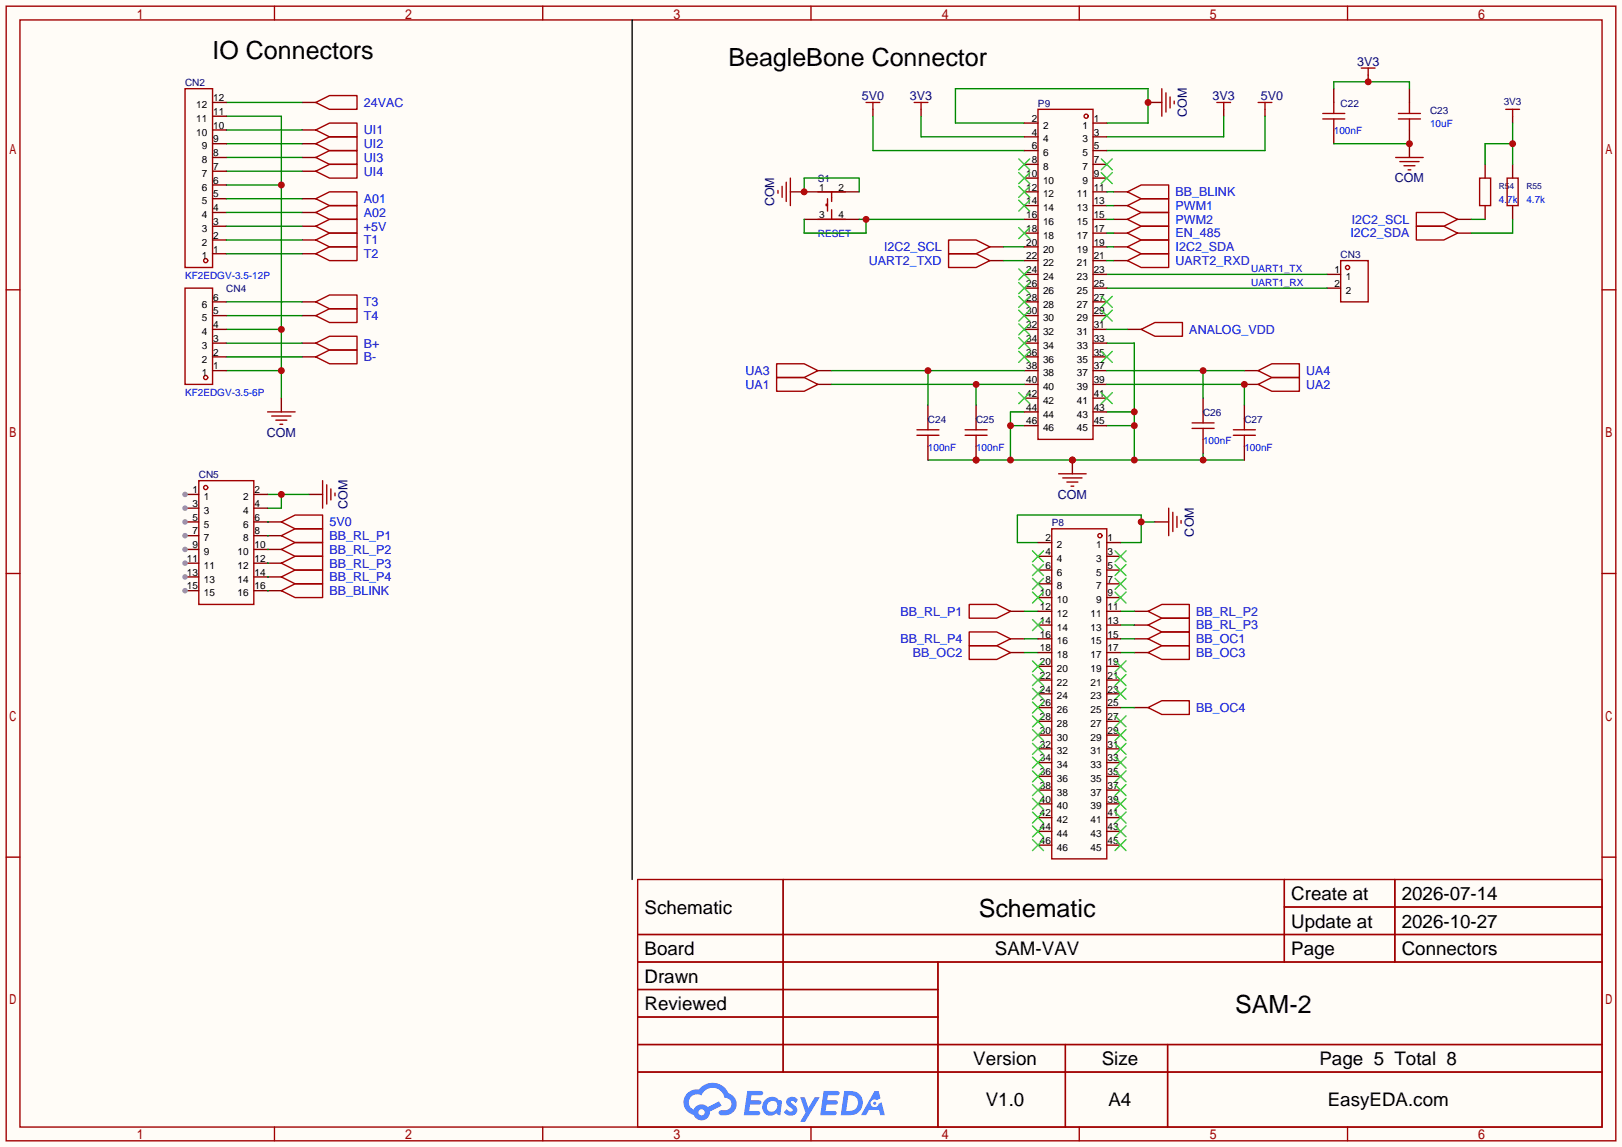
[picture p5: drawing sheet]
<svg xmlns="http://www.w3.org/2000/svg" width="299mm" height="212mm" viewBox="0 0 299 212" stroke-linecap="round" stroke-linejoin="round" font-family="sans-serif">
<path d="M0 0h299.5v211.8h-299.5z" fill="#fffcf7"/>
<g fill="none" stroke="#a10000" stroke-width=".25">
<path d="M1.1 1.1h297.2v209.6h-297.2zM3.7 3.7h292.1v204.5h-292.1zM50.7 1.1v2.6M100.2 1.1v2.6M149.7 1.1v2.6M199.3 1.1v2.6M248.8 1.1v2.6M1.1 53.5h2.6M295.8 53.5h2.5M1.1 105.9h2.6M295.8 105.9h2.5M1.1 158.3h2.6"/>
<path d="M295.8 158.3h2.5M117.7 162.4h178.1v45.8h-178.1zM117.7 172.6h178.1M117.7 177.7h178.1M144.6 162.4v35.6M173.2 177.7v30.5M237.1 162.4v15.3M237.1 167.5h58.7M257.5 162.4v15.3M117.7 182.8h55.5M117.7 192.9h178.1M117.7 187.8h55.5"/>
<path d="M117.7 198h178.1M196.7 192.9v15.3M215.6 192.9v15.3M50.7 208.2v2.5M100.2 208.2v2.5M149.7 208.2v2.5M199.3 208.2v2.5M248.8 208.2v2.5"/>
</g>
<g fill="#5487ff">
<path d="M145.5 202.8a1.3 1.3 0 0 1 1.8 .3l-.4 .6a.54 .54 0 0 0-.9-.2l.1 .2a1.58 1.58 0 0 1 1.1 1.6 1.43 1.43 0 0 1-2.5 .1l.5-.6a.64 .64 0 0 0 .5 .5 .64 .64 0 0 0 .7-.3l-.2-.2a1.6 1.6 0 0 1-1-1.6z"/>
<path d="M147.7 202.7h.9l.7 1.9 1.1-1.9h.9l-2.7 4.5h-.9l1-1.7z"/>
<path d="M138 201.5h1.6a1.31 1.31 0 0 1 1.2 .2 .4 .4 0 0 1-.3 .6h-1.8l-.1 .9h1.6a.4 .4 0 0 1 .4 .4 .4 .4 0 0 1-.4 .4h-1.7l-.2 1.2h.8a1.23 1.23 0 0 1 1.2 .2 .39 .39 0 0 1-.3 .6h-2.7z"/>
<path d="M152.1 201.5h1.6a1.32 1.32 0 0 1 1.3 .2 .39 .39 0 0 1-.4 .6h-1.7l-.2 .9h1.7a.4 .4 0 0 1 .3 .4 .4 .4 0 0 1-.4 .4h-1.7l-.2 1.2h.8a1.23 1.23 0 0 1 1.2 .2 .39 .39 0 0 1-.3 .6h-2.7z"/>
<path d="M161.5 201.5h.7l.4 1.3-.7 .4a.75 .75 0 0 0-1.1 .3 .75 .75 0 0 0 .5 1 .75 .75 0 0 0 .9-.6l.6-.3 .6 2.4h-.9l-.2-1h-1.9l-.5 1h-.9z"/>
<path d="M155.9 201.5l-.7 4.5h1.5a2.27 2.27 0 0 0 2.6-2.3 2.27 2.27 0 0 0-2.7-2.2zM156.6 202.3a1.5 1.5 0 0 1 1.8 1.5 1.5 1.5 0 0 1-1.9 1.4h-.3z"/>
<path d="M141.3 203.1a1.62 1.62 0 0 0-.4 2.1 1.62 1.62 0 0 0 2 .7l.4-.3 .3 .3 .5 .1 .3-2.5-.2-.3h-.4a1.58 1.58 0 0 0-2.5-.1zM141.9 203.6a.99 .99 0 0 1 1.6 .3 .99 .99 0 0 1-.9 1.4 .94 .94 0 0 1-1-.5 .94 .94 0 0 1 .3-1.2z"/>
<path d="M126.9 201.9a2.37 2.37 0 0 0 1.2 4 1.54 1.54 0 0 0 1.7 1 1.54 1.54 0 0 0 1.3-1.6l2.1-1.1-.5-.8-2 1.1a1.57 1.57 0 0 0-2.6 .4 1.5 1.5 0 0 1-.8-2.1 1.5 1.5 0 0 1 2.2-.5 2.23 2.23 0 0 1 2.3-1.4 2.23 2.23 0 0 1 2 1.8 1.16 1.16 0 0 1 1.2 1.1 1.16 1.16 0 0 1-1 1.3h-.7a.47 .47 0 0 0-.6 .3 .47 .47 0 0 0 .4 .6 2.23 2.23 0 0 0 2.3-.7 2.23 2.23 0 0 0 .4-2.3 2.16 2.16 0 0 0-1.3-1.1 3.2 3.2 0 0 0-5.4-.7l-1.2 .1zM129 205.4a.58 .58 0 0 1 1.1 0 .58 .58 0 0 1-1.1 0z"/>
<circle cx="161.5" cy="203.8" r=".28"/>
</g>
<path d="M210.7 96.4h2.5M191.6 100.2h-3.8v-5.1h22.9v5.1h-3.8" fill="none" stroke="#008700" stroke-width=".25"/>
<circle cx="210.7" cy="96.4" r=".63" fill="#c00"/>
<path d="M161.2 21.5v6.3h27.9M170.1 21.5v3.8h19M189.1 22.7h-12.7v-6.3h35.6v6.3h-7.7M225.9 21.5v3.8h-21.6M233.6 21.5v6.3h-29.3M186.6 78.6h2.5M189.1 76.1h-2.5v8.9M204.3 78.6h5.1M204.3 76.1h5.1M204.3 63.4h5.1v21.6M171.3 85h58.4M222.1 83.7v1.3" fill="none" stroke="#008700" stroke-width=".25"/>
<path d="M161.2 20.2v1.3M170.1 20.2v1.3M225.9 20.2v1.3M233.6 20.2v1.3M182.8 45.6h2.5M205.6 45.6h2.6" fill="none" stroke="#870000" stroke-width=".25"/>
<path d="M159.9 18.9h2.5M161.2 18.9v1.3M168.8 18.9h2.5M170.1 18.9v1.3M224.7 18.9h2.5M225.9 18.9v1.3M232.3 18.9h2.5M233.6 18.9v1.3M175.1 44.3h5.1l2.6 1.3-2.6 1.3h-5.1zM208.2 45.6l2.5-1.3h5.1v2.6h-5.1z" fill="none" stroke="#a10000" stroke-width=".25"/>
<g fill="#c00">
<circle cx="186.6" cy="85" r=".63"/>
<circle cx="186.6" cy="78.6" r=".63"/>
<circle cx="198" cy="85" r=".63"/>
<circle cx="209.4" cy="85" r=".63"/>
<circle cx="209.4" cy="78.6" r=".63"/>
<circle cx="209.4" cy="76.1" r=".63"/>
<circle cx="222.1" cy="85" r=".63"/>
<circle cx="180.2" cy="85" r=".63"/>
</g>
<path d="M246.3 16.4v2.5M252.6 13.8v1.3M260.2 16.4v2.5M246.3 24v2.5M260.2 24v2.5" fill="none" stroke="#870000" stroke-width=".25"/>
<path d="M246.3 18.9v2.1M251.3 12.6h2.6M252.6 12.6v1.2M260.2 18.9v2.1M244.2 22h4.1M244.2 21h4.1M246.3 22v2M258.2 22h4.1M258.2 21h4.1M260.2 22v2" fill="none" stroke="#a10000" stroke-width=".25"/>
<path d="M246.3 16.4v-1.3h13.9v1.3" fill="none" stroke="#008700" stroke-width=".25"/>
<circle cx="252.6" cy="15.1" r=".63" fill="#c00"/>
<path d="M41.8 21.5h10.1v52M41.8 34.2h10.1M246.3 26.5h13.9M41.8 60.8h10.1M41.8 68.5h10.1" fill="none" stroke="#008700" stroke-width=".25"/>
<path d="M55.8 18.9h2.5" fill="none" stroke="#870000" stroke-width=".25"/>
<path d="M58.3 18.9l2.5-1.2h5.1v2.5h-5.1z" fill="none" stroke="#a10000" stroke-width=".25"/>
<g fill="#c00">
<circle cx="51.9" cy="34.2" r=".63"/>
<circle cx="51.9" cy="60.8" r=".63"/>
<circle cx="51.9" cy="68.5" r=".63"/>
</g>
<path d="M41.8 18.9h14M41.8 31.6h14M41.8 29.1h14M41.8 26.5h14M41.8 24h14M148.5 40.5v2.6h11.4v-2.6M158.6 40.5h30.5" fill="none" stroke="#008700" stroke-width=".25"/>
<path d="M55.8 24h2.5M55.8 26.5h2.5M55.8 29.1h2.5M55.8 31.6h2.5M55.8 36.7h2.5M55.8 39.2h2.5M148.5 35.4h10.1M55.8 44.3h2.5M55.8 46.9h2.5M55.8 55.8h2.5M55.8 58.3h2.5M148.5 40.5h10.1" fill="none" stroke="#870000" stroke-width=".25"/>
<g fill="none" stroke="#a10000" stroke-width=".25">
<path d="M58.3 24l2.5-1.3h5.1v2.6h-5.1zM58.3 26.5l2.5-1.2h5.1v2.5h-5.1zM58.3 29.1l2.5-1.3h5.1v2.6h-5.1zM58.3 31.6l2.5-1.2h5.1v2.5h-5.1zM58.3 36.7l2.5-1.3h5.1v2.6h-5.1zM58.3 39.2l2.5-1.2h5.1v2.5h-5.1zM151 35.4h5.1M152.8 37.7h-.3v.3h.3M152.8 36.7v2.3M153.5 35.4v1.8M153.5 38.7v1.8M58.3 44.3l2.5-1.2h5.1v2.5h-5.1z"/>
<path d="M58.3 46.9l2.5-1.3h5.1v2.5h-5.1zM58.3 55.8l2.5-1.3h5.1v2.5h-5.1zM58.3 58.3l2.5-1.3h5.1v2.6h-5.1zM151 40.5h5.1"/>
</g>
<circle cx="159.9" cy="40.5" r=".63" fill="#c00"/>
<path d="M148.5 35.4v-2.5h10.1v2.5" fill="none" stroke="#008700" stroke-width=".25"/>
<path d="M145.9 35.4h2.6" fill="none" stroke="#870000" stroke-width=".25"/>
<circle cx="148.5" cy="35.4" r=".63" fill="#c00"/>
<g fill="none" stroke="#a10000" stroke-width=".25">
<path d="M143.6 35.2v.5M144.4 34.4v2M145.2 33.7v3.5M145.9 32.9v5.1M261.5 39.2h5.1l2.5 1.3-2.5 1.3h-5.1zM273.2 32.9h2v5.1h-2zM278 20.2h2.5M278.3 32.9h2v5.1h-2zM279.3 20.2v1.3M175.1 46.9h5.1l2.6 1.2-2.6 1.3h-5.1zM208.2 48.1l2.5-1.2h5.1v2.5h-5.1zM208.2 43.1l2.5-1.3h5.1v2.5h-5.1z"/>
<path d="M247.5 48.1h5.1v7.7h-5.1zM261.5 41.8h5.1l2.5 1.3-2.5 1.2h-5.1z"/>
<circle cx="248.8" cy="49.4" r=".38"/>
</g>
<path d="M274.2 30.4v2.5M274.2 38v2.5M279.3 21.5v1.2M279.3 30.4v2.5M279.3 38v2.5M182.8 48.1h2.5M205.6 48.1h2.6M205.6 43.1h2.6M245 50.7h2.5M245 53.2h2.5M269.1 43.1h2.6M269.1 40.5h2.6" fill="none" stroke="#870000" stroke-width=".25"/>
<path d="M279.3 22.7v7.7M279.3 26.5h-5.1v3.9M185.3 45.6h3.8M204.3 50.7h40.7M204.3 53.2h40.7M271.7 40.5h2.5M279.3 40.5v2.6h-7.6" fill="none" stroke="#008700" stroke-width=".25"/>
<path d="M116.7 3.7v158.7" fill="none" stroke="#000" stroke-width=".25"/>
<circle cx="279.3" cy="26.5" r=".63" fill="#c00"/>
<path d="M49.4 96.4h2.5M57 91.3h2.6" fill="none" stroke="#870000" stroke-width=".25"/>
<path d="M51.9 96.4l2.6-1.3h5.1v2.6h-5.1zM59.6 88.8v5.1M60.3 89.5v3.6M61.1 90.3v2M61.8 91.1v.5" fill="none" stroke="#a10000" stroke-width=".25"/>
<path d="M49.4 91.3h7.6M51.9 91.3v2.6h-2.5" fill="none" stroke="#008700" stroke-width=".25"/>
<circle cx="51.9" cy="91.3" r=".63" fill="#c00"/>
<g fill="none" stroke="#870000" stroke-width=".25">
<path d="M212 18.9h2.5M189.1 22.7h2.5M189.1 25.3h2.5M189.1 27.8h2.5M189.1 30.4h2.5M189.1 32.9h2.5M189.1 35.4h2.5M189.1 38h2.5M201.8 22.7h2.5M201.8 25.3h2.5M201.8 27.8h2.5M201.8 30.4h2.5"/>
<path d="M201.8 32.9h2.5M201.8 35.4h2.5M201.8 38h2.5M189.1 40.5h2.5M189.1 43.1h2.5M189.1 58.3h2.5M189.1 45.6h2.5M189.1 55.8h2.5M189.1 48.1h2.5M189.1 53.2h2.5M189.1 50.7h2.5M201.8 40.5h2.5"/>
<path d="M201.8 43.1h2.5M201.8 58.3h2.5M201.8 45.6h2.5M201.8 55.8h2.5M201.8 48.1h2.5M201.8 53.2h2.5M201.8 50.7h2.5M51.9 73.5v2.6M55.8 63.4h2.5M55.8 65.9h2.5M189.1 63.4h2.5M189.1 65.9h2.5"/>
<path d="M189.1 78.6h2.5M189.1 76.1h2.5M189.1 73.5h2.5M189.1 71h2.5M189.1 68.5h2.5M189.1 60.8h2.5M201.8 63.4h2.5M201.8 65.9h2.5M201.8 78.6h2.5M201.8 76.1h2.5M201.8 73.5h2.5M201.8 71h2.5"/>
<path d="M201.8 68.5h2.5M201.8 60.8h2.5M49.4 98.9h2.5M49.4 101.5h2.5M49.4 104h2.5M49.4 106.6h2.5M49.4 109.1h2.5M186.6 118h2.5M186.6 112.9h2.5M209.4 118h2.6M209.4 112.9h2.6M209.4 115.4h2.6"/>
<path d="M186.6 120.5h2.5M209.4 120.5h2.6M209.4 130.7h2.6"/>
</g>
<g fill="none" stroke="#a10000" stroke-width=".25">
<path d="M191.6 20.2h10.2v61h-10.2zM49.4 76.1h5.1M50.2 76.8h3.5M50.9 77.6h2.1M51.7 78.4h.5M58.3 63.4l2.5-1.3h5.1v2.5h-5.1zM58.3 65.9l2.5-1.3h5.1v2.6h-5.1zM51.9 98.9l2.6-1.2h5.1v2.5h-5.1zM51.9 101.5l2.6-1.3h5.1v2.5h-5.1zM51.9 104l2.6-1.3h5.1v2.6h-5.1zM51.9 106.6l2.6-1.3h5.1v2.5h-5.1zM51.9 109.1l2.6-1.3h5.1v2.6h-5.1z"/>
<path d="M178.9 119.3h5.1l2.6 1.2-2.6 1.3h-5.1zM178.9 111.6h5.1l2.6 1.3-2.6 1.3h-5.1zM178.9 116.7h5.1l2.6 1.3-2.6 1.3h-5.1zM212 118l2.5-1.3h5.1v2.6h-5.1zM212 112.9l2.5-1.3h5.1v2.6h-5.1zM212 115.4l2.5-1.2h5.1v2.5h-5.1zM212 120.5l2.5-1.2h5.1v2.5h-5.1zM212 130.7l2.5-1.3h5.1v2.6h-5.1z"/>
<circle cx="200.5" cy="21.5" r=".38"/>
</g>
<path d="M185.3 48.1h3.8M204.3 48.1h1.3M204.3 45.6h1.3M204.3 43.1h1.3M189.1 112.9h2.5M189.1 118h2.5M206.9 112.9h2.5M206.9 118h2.5M206.9 115.4h2.5M189.1 120.5h2.5M206.9 120.5h2.5M206.9 130.7h2.5" fill="none" stroke="#008700" stroke-width=".25"/>
<g fill="none" stroke="#3c3" stroke-width=".25">
<path d="M188.1 37l2 2M188.1 34.4l2 2M188.1 31.9l2 2M188.1 29.3l2 2.1M190.1 37l-2 2M190.1 34.4l-2 2M190.1 31.9l-2 2M190.1 29.3l-2 2.1M203.3 29.3l2.1 2.1M203.3 31.9l2.1 2M205.4 29.3l-2.1 2.1M205.4 31.9l-2.1 2"/>
<path d="M188.1 59.8l2 2M188.1 57.3l2 2M188.1 54.7l2 2.1M188.1 52.2l2 2M188.1 49.7l2 2M188.1 42l2 2.1M190.1 59.8l-2 2M190.1 57.3l-2 2M190.1 54.7l-2 2.1M190.1 52.2l-2 2M190.1 49.7l-2 2M190.1 42l-2 2.1"/>
<path d="M203.3 54.7l2.1 2.1M203.3 57.3l2.1 2M205.4 57.3l-2.1 2M205.4 54.7l-2.1 2.1M188.1 72.5l2 2M188.1 64.9l2 2M188.1 62.4l2 2M190.1 72.5l-2 2M190.1 64.9l-2 2M190.1 62.4l-2 2M203.3 64.9l2.1 2M203.3 72.5l2.1 2"/>
<path d="M205.4 64.9l-2.1 2M205.4 72.5l-2.1 2"/>
</g>
<circle cx="212" cy="18.9" r=".63" fill="#c00"/>
<path d="M214.5 16.4v5.1M215.3 17.1v3.6M216 17.9v2M216.8 18.7v.5" fill="none" stroke="#a10000" stroke-width=".25"/>
<path d="M260.2 26.5v2.6" fill="none" stroke="#870000" stroke-width=".25"/>
<circle cx="260.2" cy="26.5" r=".63" fill="#c00"/>
<path d="M257.7 29.1h5.1M258.4 29.8h3.6M259.2 30.6h2M260 31.4h.5" fill="none" stroke="#a10000" stroke-width=".25"/>
<path d="M198 85v2.5" fill="none" stroke="#870000" stroke-width=".25"/>
<circle cx="198" cy="85" r=".63" fill="#c00"/>
<g fill="none" stroke="#a10000" stroke-width=".25">
<path d="M143.4 69.7h5.1l2.5 1.3-2.5 1.3h-5.1zM143.4 67.2h5.1l2.5 1.3-2.5 1.2h-5.1zM210.7 60.8l2.5-1.2h5.1v2.5h-5.1zM232.3 68.5l2.5-1.3h5.1v2.5h-5.1zM232.3 71l2.5-1.3h5.1v2.6h-5.1zM195.5 87.5h5M196.2 88.3h3.6M197 89h2M197.7 89.8h.5M215.8 93.9v5M216.5 94.6v3.6M217.3 95.4v2"/>
<path d="M218.1 96.1v.5"/>
</g>
<path d="M151 71h2.5M151 68.5h2.5M208.2 60.8h2.5M229.7 71h2.6M229.7 68.5h2.6M180.2 82.4v2.6M213.2 96.4h2.6" fill="none" stroke="#870000" stroke-width=".25"/>
<path d="M204.3 60.8h3.9" fill="none" stroke="#008700" stroke-width=".25"/>
<circle cx="180.2" cy="85" r=".63" fill="#c00"/>
<path d="M171.3 74.8v2.5M180.2 74.8v2.5M222.1 73.5v2.6M229.7 74.8v2.5M171.3 82.4v2.6M222.1 81.2v2.5M229.7 82.4v2.6" fill="none" stroke="#870000" stroke-width=".25"/>
<g fill="none" stroke="#a10000" stroke-width=".25">
<path d="M169.3 79.4h4.1M171.3 77.3v2.1M178.2 79.4h4M180.2 77.3v2.1M220.1 79.1h4.1M220.1 78.1h4.1M222.1 76.1v2M222.1 79.1v2.1M227.7 79.4h4.1M229.7 77.3v2.1M169.3 80.4h4.1M171.3 80.4v2"/>
<path d="M178.2 80.4h4M180.2 80.4v2M227.7 80.4h4.1M229.7 80.4v2"/>
</g>
<path d="M153.5 68.5h35.6M171.3 68.5v6.3" fill="none" stroke="#008700" stroke-width=".25"/>
<circle cx="171.3" cy="68.5" r=".63" fill="#c00"/>
<path d="M153.5 71h35.6M180.2 71v3.8" fill="none" stroke="#008700" stroke-width=".25"/>
<circle cx="180.2" cy="71" r=".63" fill="#c00"/>
<path d="M204.3 68.5h25.4M222.1 68.5v5" fill="none" stroke="#008700" stroke-width=".25"/>
<circle cx="222.1" cy="68.5" r=".63" fill="#c00"/>
<path d="M204.3 71h25.4v3.8" fill="none" stroke="#008700" stroke-width=".25"/>
<circle cx="229.7" cy="71" r=".63" fill="#c00"/>
<g fill="none" stroke="#a10000" stroke-width=".25">
<path d="M34.2 16.4h5v33h-5zM208.2 38l2.5-1.3h5.1v2.5h-5.1zM208.2 40.5l2.5-1.3h5.1v2.6h-5.1zM36.7 88.8h10.2v22.8h-10.2zM194.2 97.7h10.1v60.9h-10.1z"/>
<circle cx="38" cy="48.1" r=".38"/>
<circle cx="38" cy="90" r=".38"/>
<circle cx="203.1" cy="98.9" r=".38"/>
</g>
<g fill="none" stroke="#870000" stroke-width=".25">
<path d="M39.2 18.9h2.6M39.2 39.2h2.6M39.2 36.7h2.6M39.2 34.2h2.6M39.2 31.6h2.6M39.2 29.1h2.6M39.2 26.5h2.6M39.2 24h2.6M39.2 21.5h2.6M205.6 38h2.6M39.2 46.9h2.6M39.2 44.3h2.6"/>
<path d="M39.2 41.8h2.6M205.6 40.5h2.6M34.2 91.3h2.5M191.6 100.2h2.6M191.6 102.7h2.6M191.6 105.3h2.6M191.6 107.8h2.6M191.6 110.4h2.6M191.6 112.9h2.6M191.6 115.4h2.6M191.6 118h2.6M204.3 100.2h2.6"/>
<path d="M204.3 102.7h2.6M204.3 105.3h2.6M204.3 107.8h2.6M204.3 110.4h2.6M204.3 112.9h2.6M204.3 115.4h2.6M204.3 118h2.6M191.6 138.3h2.6M191.6 120.5h2.6M191.6 135.8h2.6M191.6 123.1h2.6M191.6 133.2h2.6"/>
<path d="M191.6 125.6h2.6M191.6 130.7h2.6M191.6 128.1h2.6M204.3 138.3h2.6M204.3 120.5h2.6M204.3 135.8h2.6M204.3 123.1h2.6M204.3 133.2h2.6M204.3 125.6h2.6M204.3 130.7h2.6M204.3 128.1h2.6M191.6 156.1h2.6"/>
<path d="M191.6 153.5h2.6M191.6 151h2.6M191.6 148.5h2.6M191.6 145.9h2.6M191.6 143.4h2.6M191.6 140.8h2.6M204.3 156.1h2.6M204.3 153.5h2.6M204.3 151h2.6M204.3 148.5h2.6M204.3 145.9h2.6M204.3 143.4h2.6"/>
<path d="M204.3 140.8h2.6"/>
</g>
<g fill="none" stroke="#3c3" stroke-width=".25">
<path d="M190.6 114.4l2.1 2.1M190.6 109.3l2.1 2.1M190.6 106.8l2.1 2M190.6 104.3l2.1 2M190.6 101.7l2.1 2.1M192.7 114.4l-2.1 2.1M192.7 109.3l-2.1 2.1M192.7 106.8l-2.1 2M192.7 104.3l-2.1 2M192.7 101.7l-2.1 2.1M205.9 101.7l2 2.1M205.9 104.3l2 2"/>
<path d="M205.9 106.8l2 2M205.9 109.3l2 2.1M207.9 101.7l-2 2.1M207.9 104.3l-2 2M207.9 106.8l-2 2M207.9 109.3l-2 2.1M190.6 139.8l2.1 2.1M190.6 137.3l2.1 2M190.6 134.7l2.1 2.1M190.6 132.2l2.1 2M190.6 129.7l2.1 2M190.6 127.1l2.1 2.1"/>
<path d="M190.6 124.6l2.1 2M190.6 122l2.1 2.1M192.7 122l-2.1 2.1M192.7 124.6l-2.1 2M192.7 139.8l-2.1 2.1M192.7 137.3l-2.1 2M192.7 134.7l-2.1 2.1M192.7 132.2l-2.1 2M192.7 129.7l-2.1 2M192.7 127.1l-2.1 2.1M205.9 122l2 2.1M205.9 124.6l2 2"/>
<path d="M205.9 127.1l2 2.1M205.9 132.2l2 2M205.9 134.7l2 2.1M205.9 137.3l2 2M205.9 139.8l2 2.1M207.9 139.8l-2 2.1M207.9 137.3l-2 2M207.9 134.7l-2 2.1M207.9 127.1l-2 2.1M207.9 124.6l-2 2M207.9 122l-2 2.1M207.9 132.2l-2 2"/>
<path d="M190.6 155.1l2.1 2M190.6 152.5l2.1 2.1M190.6 150l2.1 2M190.6 147.4l2.1 2.1M190.6 144.9l2.1 2M190.6 142.4l2.1 2M192.7 155.1l-2.1 2M192.7 152.5l-2.1 2.1M192.7 150l-2.1 2M192.7 147.4l-2.1 2.1M192.7 144.9l-2.1 2M192.7 142.4l-2.1 2"/>
<path d="M205.9 142.4l2 2M205.9 144.9l2 2M205.9 147.4l2 2.1M205.9 150l2 2M205.9 152.5l2 2.1M205.9 155.1l2 2M207.9 142.4l-2 2M207.9 144.9l-2 2M207.9 147.4l-2 2.1M207.9 150l-2 2M207.9 152.5l-2 2.1M207.9 155.1l-2 2"/>
</g>
<path d="M204.3 38h1.3M204.3 40.5h1.3" fill="none" stroke="#008700" stroke-width=".25"/>
<circle cx="34.2" cy="91.3" r=".51" fill="#999"/>
<path d="M34.2 93.9h2.5M46.9 109.1h2.5" fill="none" stroke="#870000" stroke-width=".25"/>
<circle cx="34.2" cy="93.9" r=".51" fill="#999"/>
<path d="M34.2 96.4h2.5M46.9 106.6h2.5" fill="none" stroke="#870000" stroke-width=".25"/>
<circle cx="34.2" cy="96.4" r=".51" fill="#999"/>
<path d="M34.2 98.9h2.5M46.9 104h2.5" fill="none" stroke="#870000" stroke-width=".25"/>
<circle cx="34.2" cy="98.9" r=".51" fill="#999"/>
<path d="M34.2 101.5h2.5M46.9 101.5h2.5" fill="none" stroke="#870000" stroke-width=".25"/>
<circle cx="34.2" cy="101.5" r=".51" fill="#999"/>
<path d="M46.9 98.9h2.5M34.2 104h2.5" fill="none" stroke="#870000" stroke-width=".25"/>
<circle cx="34.2" cy="104" r=".51" fill="#999"/>
<path d="M46.9 96.4h2.5M34.2 106.6h2.5" fill="none" stroke="#870000" stroke-width=".25"/>
<circle cx="34.2" cy="106.6" r=".51" fill="#999"/>
<path d="M46.9 93.9h2.5M34.2 109.1h2.5" fill="none" stroke="#870000" stroke-width=".25"/>
<circle cx="34.2" cy="109.1" r=".51" fill="#999"/>
<path d="M205.6 35.4h2.6M39.2 58.3h2.6M39.2 55.8h2.6M55.8 41.8h2.5M39.2 68.5h2.6M39.2 65.9h2.6M39.2 63.4h2.6M39.2 60.8h2.6M46.9 91.3h2.5" fill="none" stroke="#870000" stroke-width=".25"/>
<g fill="none" stroke="#008700" stroke-width=".25">
<path d="M41.8 36.7h14M41.8 39.2h14M204.3 35.4h1.3M41.8 41.8h14M41.8 44.3h14M41.8 46.9h14M41.8 55.8h14M41.8 58.3h14M41.8 63.4h14M41.8 65.9h14M49.4 96.4h.1M49.4 98.9h.1"/>
<path d="M49.4 101.5h.1M49.4 104h.1M49.4 106.6h.1M49.4 109.1h.1"/>
</g>
<g fill="none" stroke="#a10000" stroke-width=".25">
<path d="M208.2 35.4l2.5-1.2h5.1v2.5h-5.1zM34.2 53.2h5v17.8h-5zM58.3 41.8l2.5-1.3h5.1v2.6h-5.1z"/>
<circle cx="38" cy="69.7" r=".38"/>
</g>
<g font-size="4.6">
<text x="39.2" y="10.8">IO Connectors</text>
<text x="134.5" y="12.1">BeagleBone Connector</text>
<text x="180.7" y="169.4">Schematic</text>
<text x="228.1" y="187.1">SAM-2</text>
</g>
<g font-size="3.5">
<text x="238.4" y="166.2">Create at</text>
<text x="258.8" y="166.2">2026-07-14</text>
<text x="119" y="168.8">Schematic</text>
<text x="238.4" y="171.3">Update at</text>
<text x="258.8" y="171.3">2026-10-27</text>
<text x="119" y="176.4">Board</text>
<text x="183.7" y="176.4">SAM-VAV</text>
<text x="238.4" y="176.4">Page</text>
<text x="258.8" y="176.4">Connectors</text>
<text x="119" y="181.5">Drawn</text>
<text x="119" y="186.6">Reviewed</text>
<text x="179.7" y="196.7">Version</text>
<text x="203.4" y="196.7">Size</text>
<text x="243.6" y="196.7">Page 5 Total 8</text>
<text x="182" y="204.3">V1.0</text>
<text x="204.7" y="204.3">A4</text>
<text x="245.1" y="204.3">EasyEDA.com</text>
</g>
<g font-size="2.3" fill="#000080">
<text x="250.5" y="12.1">3V3</text>
<text x="159.1" y="18.5">5V0</text>
<text x="168" y="18.5">3V3</text>
<text x="219.1" y="21.6" transform="rotate(-90 219.1 21.6)">COM</text>
<text x="223.9" y="18.5">3V3</text>
<text x="232.8" y="18.5">5V0</text>
<text x="257.5" y="33.7">COM</text>
<text x="142.9" y="38.1" transform="rotate(-90 142.9 38.1)">COM</text>
<text x="49.2" y="80.7">COM</text>
<text x="64.2" y="94" transform="rotate(-90 64.2 94)">COM</text>
<text x="195.3" y="92.1">COM</text>
<text x="220.4" y="99.1" transform="rotate(-90 220.4 99.1)">COM</text>
</g>
<g font-size="2.3" fill="#00f">
<text x="67.2" y="19.7">24VAC</text>
<text x="67.2" y="24.8">UI1</text>
<text x="67.2" y="27.4">UI2</text>
<text x="67.2" y="29.9">UI3</text>
<text x="67.2" y="32.4">UI4</text>
<text x="67.2" y="37.5">A01</text>
<text x="67.2" y="40.1">A02</text>
<text x="217" y="38.8">PWM1</text>
<text x="217" y="41.3">PWM2</text>
<text x="217" y="36.2">BB_BLINK</text>
<text x="249.6" y="41.3">I2C2_SCL</text>
<text x="67.2" y="45.1">T1</text>
<text x="67.2" y="47.7">T2</text>
<text x="67.2" y="42.6">+5V</text>
<text x="163.2" y="46.4">I2C2_SCL</text>
<text x="217" y="46.4">I2C2_SDA</text>
<text x="217" y="43.9">EN_485</text>
<text x="249.3" y="43.9">I2C2_SDA</text>
<text x="160.4" y="48.9">UART2_TXD</text>
<text x="217" y="48.9">UART2_RXD</text>
<text x="67.2" y="56.6">T3</text>
<text x="67.2" y="59.1">T4</text>
<text x="67.2" y="64.2">B+</text>
<text x="219.6" y="61.6">ANALOG_VDD</text>
<text x="67.2" y="66.7">B-</text>
<text x="137.6" y="71.8">UA1</text>
<text x="137.6" y="69.3">UA3</text>
<text x="241.2" y="69.3">UA4</text>
<text x="241.2" y="71.8">UA2</text>
<text x="60.8" y="97.2">5V0</text>
<text x="60.8" y="99.7">BB_RL_P1</text>
<text x="60.8" y="102.3">BB_RL_P2</text>
<text x="60.8" y="104.8">BB_RL_P3</text>
<text x="60.8" y="107.4">BB_RL_P4</text>
<text x="60.8" y="109.9">BB_BLINK</text>
<text x="166.3" y="113.7">BB_RL_P1</text>
<text x="220.9" y="113.7">BB_RL_P2</text>
<text x="166.3" y="118.8">BB_RL_P4</text>
<text x="220.9" y="118.8">BB_OC1</text>
<text x="220.9" y="116.3">BB_RL_P3</text>
<text x="168.6" y="121.3">BB_OC2</text>
<text x="220.9" y="121.3">BB_OC3</text>
<text x="220.9" y="131.5">BB_OC4</text>
</g>
<g font-size="1.8" fill="#000080">
<text x="34.2" y="15.9">CN2</text>
<text x="191.6" y="19.7">P9</text>
<text x="247.5" y="19.7">C22</text>
<text x="264" y="21">C23</text>
<text x="277.6" y="19.5">3V3</text>
<text x="151" y="33.7">S1</text>
<text x="247.5" y="47.7">CN3</text>
<text x="41.8" y="54">CN4</text>
<text x="222.1" y="76.9">C26</text>
<text x="171.3" y="78.2">C24</text>
<text x="180.2" y="78.2">C25</text>
<text x="229.7" y="78.2">C27</text>
<text x="36.7" y="88.3">CN5</text>
<text x="194.2" y="97.2">P8</text>
</g>
<g font-size="1.8">
<text x="36.2" y="22.5">11</text>
<text x="36.2" y="20">12</text>
<text x="39.4" y="23.8">10</text>
<text x="39.4" y="21.2">11</text>
<text x="39.4" y="18.7">12</text>
<text x="190.5" y="22.5">2</text>
<text x="192.6" y="23.8">2</text>
<text x="199.8" y="23.8">1</text>
<text x="201.9" y="22.5">1</text>
<text x="36.2" y="25">10</text>
<text x="37.3" y="27.6">9</text>
<text x="39.4" y="28.9">8</text>
<text x="39.4" y="26.3">9</text>
<text x="190.5" y="27.6">6</text>
<text x="190.5" y="25">4</text>
<text x="192.6" y="28.9">6</text>
<text x="192.6" y="26.3">4</text>
<text x="199.8" y="26.3">3</text>
<text x="199.8" y="28.9">5</text>
<text x="201.9" y="25">3</text>
<text x="201.9" y="27.6">5</text>
<text x="37.3" y="35.2">6</text>
<text x="37.3" y="32.7">7</text>
<text x="37.3" y="30.1">8</text>
<text x="39.4" y="33.9">6</text>
<text x="39.4" y="31.4">7</text>
<text x="151.2" y="35.2">1</text>
<text x="154.8" y="35.2">2</text>
<text x="189.5" y="35.2">12</text>
<text x="189.5" y="32.7">10</text>
<text x="190.5" y="30.1">8</text>
<text x="192.6" y="33.9">10</text>
<text x="192.6" y="31.4">8</text>
<text x="199.8" y="31.4">7</text>
<text x="199.8" y="33.9">9</text>
<text x="201.9" y="30.1">7</text>
<text x="201.9" y="32.7">9</text>
<text x="201.9" y="35.2">11</text>
<text x="37.3" y="40.3">4</text>
<text x="37.3" y="37.7">5</text>
<text x="39.4" y="41.6">3</text>
<text x="39.4" y="39">4</text>
<text x="39.4" y="36.5">5</text>
<text x="151.2" y="40.3">3</text>
<text x="154.8" y="40.3">4</text>
<text x="189.5" y="40.3">16</text>
<text x="189.5" y="37.7">14</text>
<text x="192.6" y="41.6">16</text>
<text x="192.6" y="39">14</text>
<text x="192.6" y="36.5">12</text>
<text x="198.8" y="36.5">11</text>
<text x="198.8" y="39">13</text>
<text x="198.8" y="41.6">15</text>
<text x="201.9" y="37.7">13</text>
<text x="201.9" y="40.3">15</text>
<text x="37.3" y="47.9">1</text>
<text x="37.3" y="45.4">2</text>
<text x="37.3" y="42.8">3</text>
<text x="39.4" y="46.6">1</text>
<text x="39.4" y="44.1">2</text>
<text x="189.5" y="47.9">22</text>
<text x="189.5" y="45.4">20</text>
<text x="189.5" y="42.8">18</text>
<text x="192.6" y="46.6">20</text>
<text x="192.6" y="44.1">18</text>
<text x="198.8" y="44.1">17</text>
<text x="198.8" y="46.6">19</text>
<text x="201.9" y="42.8">17</text>
<text x="201.9" y="45.4">19</text>
<text x="201.9" y="47.9">21</text>
<text x="189.5" y="53">26</text>
<text x="189.5" y="50.4">24</text>
<text x="192.6" y="51.7">24</text>
<text x="192.6" y="49.2">22</text>
<text x="198.8" y="49.2">21</text>
<text x="198.8" y="51.7">23</text>
<text x="201.9" y="50.4">23</text>
<text x="201.9" y="53">25</text>
<text x="246.4" y="50.4">1</text>
<text x="246.4" y="53">2</text>
<text x="248.5" y="51.7">1</text>
<text x="37.3" y="59.3">5</text>
<text x="37.3" y="56.8">6</text>
<text x="39.4" y="58.1">5</text>
<text x="39.4" y="55.5">6</text>
<text x="189.5" y="58.1">30</text>
<text x="189.5" y="55.5">28</text>
<text x="192.6" y="59.3">30</text>
<text x="192.6" y="56.8">28</text>
<text x="192.6" y="54.3">26</text>
<text x="198.8" y="54.3">25</text>
<text x="198.8" y="56.8">27</text>
<text x="198.8" y="59.3">29</text>
<text x="201.9" y="55.5">27</text>
<text x="201.9" y="58.1">29</text>
<text x="248.5" y="54.3">2</text>
<text x="37.3" y="64.4">3</text>
<text x="37.3" y="61.9">4</text>
<text x="39.4" y="65.7">2</text>
<text x="39.4" y="63.1">3</text>
<text x="39.4" y="60.6">4</text>
<text x="189.5" y="65.7">36</text>
<text x="189.5" y="63.1">34</text>
<text x="189.5" y="60.6">32</text>
<text x="192.6" y="64.4">34</text>
<text x="192.6" y="61.9">32</text>
<text x="198.8" y="61.9">31</text>
<text x="198.8" y="64.4">33</text>
<text x="201.9" y="60.6">31</text>
<text x="201.9" y="63.1">33</text>
<text x="201.9" y="65.7">35</text>
<text x="37.3" y="69.5">1</text>
<text x="37.3" y="67">2</text>
<text x="39.4" y="68.2">1</text>
<text x="189.5" y="70.8">40</text>
<text x="189.5" y="68.2">38</text>
<text x="192.6" y="69.5">38</text>
<text x="192.6" y="67">36</text>
<text x="198.8" y="67">35</text>
<text x="198.8" y="69.5">37</text>
<text x="201.9" y="68.2">37</text>
<text x="201.9" y="70.8">39</text>
<text x="189.5" y="75.8">44</text>
<text x="189.5" y="73.3">42</text>
<text x="192.6" y="77.1">44</text>
<text x="192.6" y="74.6">42</text>
<text x="192.6" y="72">40</text>
<text x="198.8" y="72">39</text>
<text x="198.8" y="74.6">41</text>
<text x="198.8" y="77.1">43</text>
<text x="201.9" y="73.3">41</text>
<text x="201.9" y="75.8">43</text>
<text x="189.5" y="78.4">46</text>
<text x="192.6" y="79.7">46</text>
<text x="198.8" y="79.7">45</text>
<text x="201.9" y="78.4">45</text>
<text x="35.5" y="91.1">1</text>
<text x="35.5" y="93.6">3</text>
<text x="37.6" y="92.4">1</text>
<text x="37.6" y="94.9">3</text>
<text x="44.9" y="94.9">4</text>
<text x="44.9" y="92.4">2</text>
<text x="47" y="93.6">4</text>
<text x="47" y="91.1">2</text>
<text x="35.5" y="96.2">5</text>
<text x="35.5" y="98.7">7</text>
<text x="35.5" y="101.2">9</text>
<text x="37.6" y="97.4">5</text>
<text x="37.6" y="100">7</text>
<text x="44.9" y="100">8</text>
<text x="44.9" y="97.4">6</text>
<text x="47" y="101.2">10</text>
<text x="47" y="98.7">8</text>
<text x="47" y="96.2">6</text>
<text x="193" y="100">2</text>
<text x="195.1" y="101.2">2</text>
<text x="202.4" y="101.2">1</text>
<text x="204.5" y="100">1</text>
<text x="34.5" y="103.8">11</text>
<text x="34.5" y="106.3">13</text>
<text x="37.6" y="102.5">9</text>
<text x="37.6" y="105.1">11</text>
<text x="37.6" y="107.6">13</text>
<text x="43.9" y="107.6">14</text>
<text x="43.9" y="105.1">12</text>
<text x="43.9" y="102.5">10</text>
<text x="47" y="106.3">14</text>
<text x="47" y="103.8">12</text>
<text x="193" y="107.6">8</text>
<text x="193" y="105.1">6</text>
<text x="193" y="102.5">4</text>
<text x="195.1" y="106.3">6</text>
<text x="195.1" y="103.8">4</text>
<text x="202.4" y="103.8">3</text>
<text x="202.4" y="106.3">5</text>
<text x="204.5" y="102.5">3</text>
<text x="204.5" y="105.1">5</text>
<text x="204.5" y="107.6">7</text>
<text x="34.5" y="108.9">15</text>
<text x="37.6" y="110.1">15</text>
<text x="43.9" y="110.1">16</text>
<text x="47" y="108.9">16</text>
<text x="192" y="112.7">12</text>
<text x="192" y="110.1">10</text>
<text x="195.1" y="113.9">12</text>
<text x="195.1" y="111.4">10</text>
<text x="195.1" y="108.9">8</text>
<text x="201.3" y="113.9">11</text>
<text x="202.4" y="108.9">7</text>
<text x="202.4" y="111.4">9</text>
<text x="204.5" y="110.1">9</text>
<text x="204.5" y="112.7">11</text>
<text x="192" y="117.8">16</text>
<text x="192" y="115.2">14</text>
<text x="195.1" y="119">16</text>
<text x="195.1" y="116.5">14</text>
<text x="201.3" y="116.5">13</text>
<text x="201.3" y="119">15</text>
<text x="204.5" y="115.2">13</text>
<text x="204.5" y="117.8">15</text>
<text x="192" y="125.4">22</text>
<text x="192" y="122.8">20</text>
<text x="192" y="120.3">18</text>
<text x="195.1" y="124.1">20</text>
<text x="195.1" y="121.6">18</text>
<text x="201.3" y="121.6">17</text>
<text x="201.3" y="124.1">19</text>
<text x="204.5" y="120.3">17</text>
<text x="204.5" y="122.8">19</text>
<text x="204.5" y="125.4">21</text>
<text x="192" y="130.5">26</text>
<text x="192" y="127.9">24</text>
<text x="195.1" y="131.7">26</text>
<text x="195.1" y="129.2">24</text>
<text x="195.1" y="126.6">22</text>
<text x="201.3" y="126.6">21</text>
<text x="201.3" y="129.2">23</text>
<text x="201.3" y="131.7">25</text>
<text x="204.5" y="127.9">23</text>
<text x="204.5" y="130.5">25</text>
<text x="192" y="135.5">30</text>
<text x="192" y="133">28</text>
<text x="195.1" y="136.8">30</text>
<text x="195.1" y="134.3">28</text>
<text x="201.3" y="134.3">27</text>
<text x="201.3" y="136.8">29</text>
<text x="204.5" y="133">27</text>
<text x="204.5" y="135.5">29</text>
<text x="192" y="143.2">36</text>
<text x="192" y="140.6">34</text>
<text x="192" y="138.1">32</text>
<text x="195.1" y="141.9">34</text>
<text x="195.1" y="139.3">32</text>
<text x="201.3" y="139.3">31</text>
<text x="201.3" y="141.9">33</text>
<text x="204.5" y="138.1">31</text>
<text x="204.5" y="140.6">33</text>
<text x="204.5" y="143.2">35</text>
<text x="192" y="148.2">40</text>
<text x="192" y="145.7">38</text>
<text x="195.1" y="149.5">40</text>
<text x="195.1" y="147">38</text>
<text x="195.1" y="144.4">36</text>
<text x="201.3" y="144.4">35</text>
<text x="201.3" y="147">37</text>
<text x="201.3" y="149.5">39</text>
<text x="204.5" y="145.7">37</text>
<text x="204.5" y="148.2">39</text>
<text x="192" y="155.9">46</text>
<text x="192" y="153.3">44</text>
<text x="192" y="150.8">42</text>
<text x="195.1" y="154.6">44</text>
<text x="195.1" y="152">42</text>
<text x="201.3" y="152">41</text>
<text x="201.3" y="154.6">43</text>
<text x="204.5" y="150.8">41</text>
<text x="204.5" y="153.3">43</text>
<text x="204.5" y="155.9">45</text>
<text x="195.1" y="157.1">46</text>
<text x="201.3" y="157.1">45</text>
</g>
<g font-size="1.8" fill="#00f">
<text x="264" y="23.5">10uF</text>
<text x="246.3" y="24.8">100nF</text>
<text x="276.7" y="37.5">4.7k</text>
<text x="281.8" y="37.5">4.7k</text>
<text x="151" y="43.9">RESET</text>
<text x="34.2" y="51.5">KF2EDGV-3.5-12P</text>
<text x="231" y="50.2">UART1_TX</text>
<text x="231" y="52.8">UART1_RX</text>
<text x="34.2" y="73.1">KF2EDGV-3.5-6P</text>
<text x="171.3" y="83.2">100nF</text>
<text x="180.2" y="83.2">100nF</text>
<text x="222.1" y="82">100nF</text>
<text x="229.7" y="83.2">100nF</text>
</g>
<g font-size="1.6" fill="#000080">
<text x="276.7" y="35">R54</text>
<text x="281.8" y="35">R55</text>
</g>
</svg>
